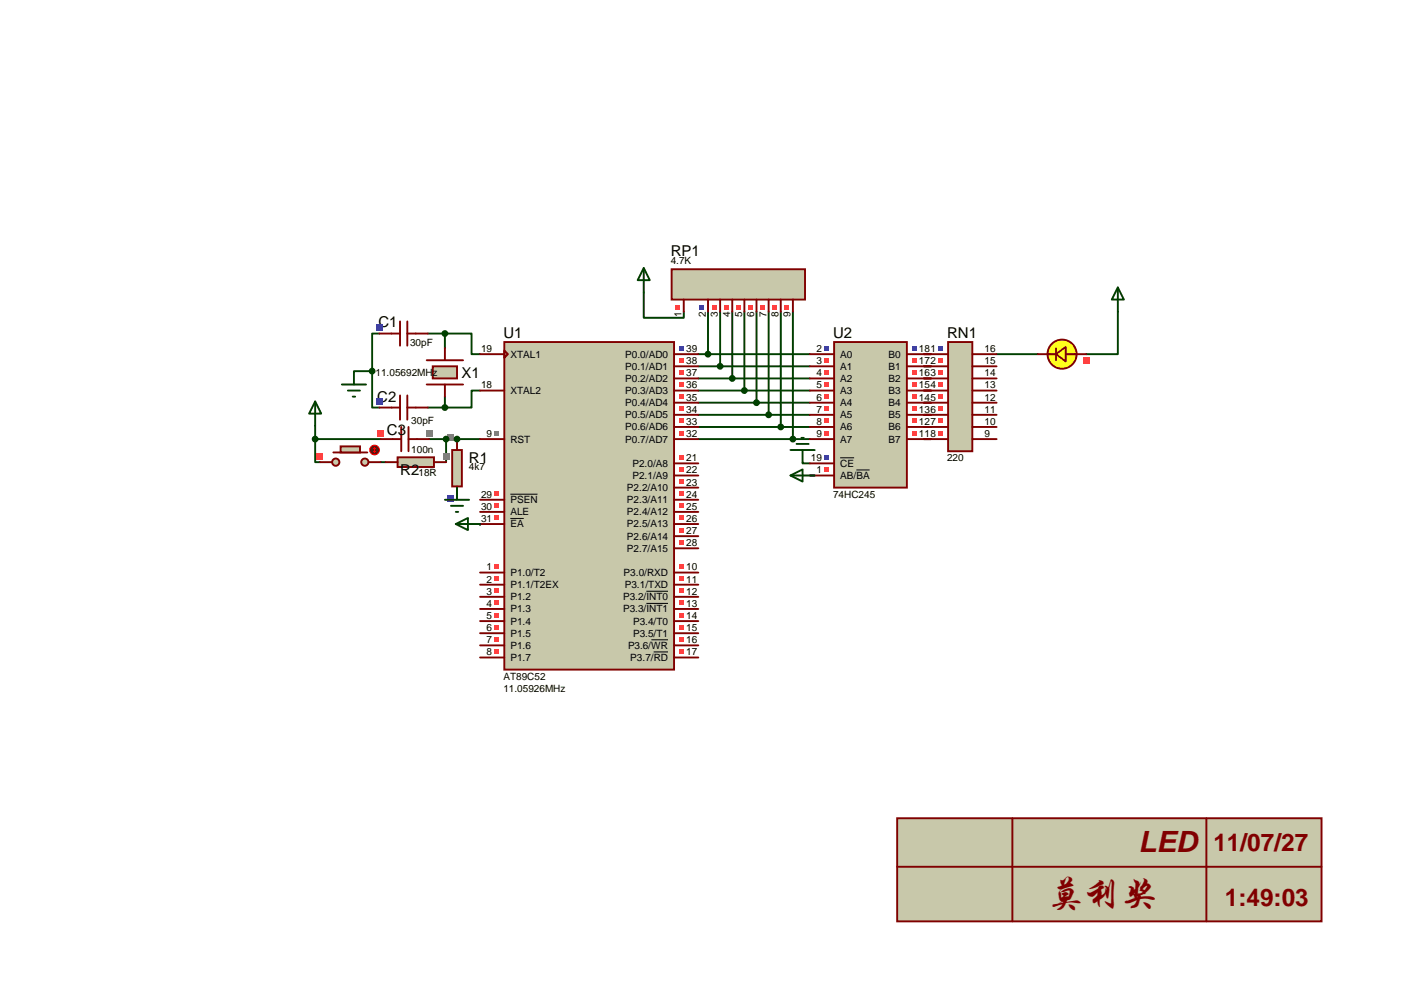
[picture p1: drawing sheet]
<svg xmlns="http://www.w3.org/2000/svg" width="297mm" height="210mm" viewBox="0 0 297 210" stroke-linecap="round" stroke-linejoin="round" font-family="sans-serif">
<g fill="none" stroke="#004000" stroke-width=".4">
<path d="M78 77.7v7.6h1.5M78 77.7h-3.9v.3M79.5 69.8h-1.5v7.9M89.6 69.8h3.6M93.2 69.8v3.1M93.2 69.8h5.6v4.3h1.8M193.5 74.1h1.5M193.5 76.7h1.5M193.5 79.2h1.5M79.7 96.8h1M89.6 85.3h3.6M93.2 83v2.3"/>
<path d="M100.6 81.8h-1.8v3.5h-5.6M168.1 96.8v.2h1.5M169.6 99.5h1.1M193.5 81.8h1.5M193.5 84.3h1.5M193.5 86.8h1.5M193.5 89.4h1.5M193.5 91.9h1.5M95.7 102.1v2.3"/>
</g>
<circle cx="100.6" cy="109.7" r=".2" fill="#004000"/>
<g fill="none" stroke="#004000" stroke-width=".4">
<path d="M134.8 61.2v5.3h8.4v-1.2M146.3 76.7h23.3M146.3 79.2h23.3M146.3 74.1h23.3M148.3 65.3v8.8M150.9 65.3v11.4M153.4 65.3v13.9M155.9 65.3v16.5M158.5 65.3v19M161 65.3v21.5M163.6 65.3v24.1M166.1 65.3v26.6"/>
<path d="M208.8 74.1h8.6M234.2 65.3v8.8h-6.6M66 89.1v2.8M66 91.9h13.7M66 91.9v4.9h1M89.9 91.9h10.7M93.4 91.9v4.9M95.7 91.7v.2M146.3 91.9h23.3M146.3 89.4h23.3M146.3 84.3h23.3M146.3 86.8h23.3"/>
<path d="M146.3 81.8h23.3"/>
</g>
<path d="M105.6 71.6h35.6v68.6h-35.6z" fill="#c8c8aa" stroke="#800000" stroke-width=".4"/>
<g fill="none" stroke="#800000" stroke-width=".4">
<path d="M100.6 74.1h5M105.6 73.4l.8 .7-.8 .8zM141.2 74.1h5.1M141.2 76.7h5.1M141.2 79.2h5.1M100.6 81.8h5M100.6 91.9h5M141.2 81.8h5.1M141.2 91.9h5.1M141.2 84.3h5.1M141.2 86.8h5.1M141.2 89.4h5.1"/>
<path d="M141.2 97h5.1M141.2 99.5h5.1M100.6 107.2h5M100.6 109.7h5M100.6 104.6h5M100.6 119.9h5M141.2 107.2h5.1M141.2 109.7h5.1M141.2 104.6h5.1M141.2 119.9h5.1M141.2 114.8h5.1M141.2 102.1h5.1"/>
<path d="M141.2 112.2h5.1M100.6 122.4h5M100.6 124.9h5M100.6 127.5h5M100.6 130h5M100.6 132.6h5M100.6 135.1h5M100.6 137.6h5M141.2 122.4h5.1M141.2 124.9h5.1M141.2 127.5h5.1M141.2 130h5.1"/>
<path d="M141.2 132.6h5.1M141.2 135.1h5.1M141.2 137.6h5.1"/>
</g>
<path d="M106.9 108.5h2.8M106.9 103.5h5.7M135.4 123.8h4.5M135.4 126.3h4.5M136.5 133.9h3.4M136.9 136.5h3" fill="none" stroke="#000" stroke-width=".21"/>
<g fill="#ff4040">
<path d="M103.5 105.4h1v1h-1z"/>
<path d="M103.5 107.9h1v1h-1z"/>
<path d="M103.5 102.8h1v1.1h-1z"/>
</g>
<path d="M103.5 90.1h1v1.1h-1z" fill="#808080"/>
<path d="M142.3 72.4h1.1v1h-1.1z" fill="#4040ff"/>
<g fill="#ff4040">
<path d="M142.3 74.9h1.1v1h-1.1z"/>
<path d="M142.3 77.4h1.1v1.1h-1.1z"/>
<path d="M142.3 80h1.1v1h-1.1z"/>
<path d="M142.3 82.5h1.1v1h-1.1z"/>
<path d="M142.3 85.1h1.1v1h-1.1z"/>
<path d="M142.3 87.6h1.1v1h-1.1z"/>
<path d="M142.3 90.1h1.1v1.1h-1.1z"/>
<path d="M103.5 118.1h1v1h-1z"/>
<path d="M103.5 120.6h1v1h-1z"/>
<path d="M103.5 123.2h1v1h-1z"/>
<path d="M103.5 125.7h1v1h-1z"/>
<path d="M103.5 128.2h1v1.1h-1z"/>
<path d="M103.5 130.8h1v1h-1z"/>
<path d="M103.5 133.3h1v1h-1z"/>
<path d="M103.5 135.9h1v1h-1z"/>
<path d="M142.3 118.1h1.1v1h-1.1z"/>
<path d="M142.3 120.6h1.1v1h-1.1z"/>
<path d="M142.3 123.2h1.1v1h-1.1z"/>
<path d="M142.3 125.7h1.1v1h-1.1z"/>
<path d="M142.3 128.2h1.1v1.1h-1.1z"/>
<path d="M142.3 135.9h1.1v1h-1.1z"/>
<path d="M142.3 133.3h1.1v1h-1.1z"/>
<path d="M142.3 130.8h1.1v1h-1.1z"/>
<path d="M142.3 113h1.1v1h-1.1z"/>
<path d="M142.3 95.2h1.1v1h-1.1z"/>
<path d="M142.3 97.8h1.1v1h-1.1z"/>
<path d="M142.3 100.3h1.1v1h-1.1z"/>
<path d="M142.3 102.8h1.1v1.1h-1.1z"/>
<path d="M142.3 105.4h1.1v1h-1.1z"/>
<path d="M142.3 107.9h1.1v1h-1.1z"/>
<path d="M142.3 110.5h1.1v1h-1.1z"/>
</g>
<path d="M89.4 75.4h7.6M89.4 80.5h7.6" fill="none" stroke="#800000" stroke-width=".4"/>
<path d="M90.7 76.7h5v2.5h-5z" fill="#c8c8aa" stroke="#800000" stroke-width=".4"/>
<path d="M79.5 69.8h4.3M83.8 67.3v5.1M85.3 67.3v5.1M85.3 69.8h4.3M93.2 72.9v2.5M93.2 80.5v2.5" fill="none" stroke="#800000" stroke-width=".4"/>
<path d="M78.8 67.9h1.3v1.3h-1.3z" fill="#4040ff"/>
<path d="M79.5 85.3h4.3M83.8 82.8v5.1M85.3 82.8v5.1M85.3 85.3h4.3" fill="none" stroke="#800000" stroke-width=".4"/>
<path d="M78.8 83.4h1.3v1.3h-1.3z" fill="#4040ff"/>
<g fill="#004000" stroke="#004000" stroke-width=".4">
<circle cx="93.2" cy="85.3" r=".51"/>
<circle cx="93.2" cy="69.8" r=".51"/>
</g>
<path d="M79.7 91.9h4.3M84 89.4v5.1M85.6 89.4v5.1M85.6 91.9h4.3" fill="none" stroke="#800000" stroke-width=".4"/>
<path d="M79.1 90h1.3v1.3h-1.3z" fill="#ff4040"/>
<path d="M89.3 90h1.2v1.3h-1.2z" fill="#808080"/>
<g fill="#c8c8aa" stroke="#800000" stroke-width=".4">
<circle cx="76.4" cy="96.7" r=".76"/>
<circle cx="70.3" cy="96.7" r=".76"/>
</g>
<path d="M69.8 94.7h7.1" fill="none" stroke="#800000" stroke-width=".4"/>
<path d="M71.3 93.5h4.1v1.2h-4.1z" fill="#c8c8aa" stroke="#800000" stroke-width=".4"/>
<path d="M67 96.8h2.6M77.2 96.8h2.5" fill="none" stroke="#800000" stroke-width=".4"/>
<circle cx="78.5" cy="94.2" r="1.02" fill="#400000" stroke="#f00" stroke-width=".21"/>
<path d="M78.2 94l.3-.3 .2 .3M78.2 94.5l.3 .2M78.5 93.7v1M78.7 94.5l-.2 .2" fill="none" stroke="#f00" stroke-width=".21"/>
<path d="M66.4 94.8h1.3v1.3h-1.3z" fill="#ff4040"/>
<path d="M94.7 94.2h2v7.6h-2z" fill="#c8c8aa" stroke="#800000" stroke-width=".4"/>
<path d="M95.7 91.7v2.5M95.7 101.8v2.6" fill="none" stroke="#800000" stroke-width=".4"/>
<path d="M93.8 91h1.3v1.3h-1.3z" fill="#808080"/>
<path d="M93.8 103.7h1.3v1.3h-1.3z" fill="#4040ff"/>
<path d="M83.3 95.7h7.6v2.1h-7.6z" fill="#c8c8aa" stroke="#800000" stroke-width=".4"/>
<path d="M80.7 96.8h2.6M90.9 96.8h2.5" fill="none" stroke="#800000" stroke-width=".4"/>
<path d="M92.8 94.8h1.3v1.3h-1.3z" fill="#808080"/>
<path d="M74.1 78v2.5M66 84.1l1.3 2.5h-2.6zM66 84.1v5M71.6 80.5h5.1M72.9 81.8h2.5M73.9 83h.5M93.2 104.6h5.1M94.5 105.9h2.5M95.5 107.2h.5M95.7 102.1v2.5" fill="none" stroke="#004000" stroke-width=".4"/>
<circle cx="78" cy="77.7" r=".51" fill="#004000" stroke="#004000" stroke-width=".4"/>
<path d="M174.7 71.6h15.3v30.5h-15.3z" fill="#c8c8aa" stroke="#800000" stroke-width=".4"/>
<g fill="none" stroke="#800000" stroke-width=".4">
<path d="M169.6 74.1h5.1M169.6 76.7h5.1M169.6 79.2h5.1M190 74.1h5M190 76.7h5M190 79.2h5M169.6 81.8h5.1M169.6 84.3h5.1M169.6 86.8h5.1M169.6 89.4h5.1M169.6 91.9h5.1M169.6 97h5.1"/>
<path d="M169.6 99.5h5.1M190 81.8h5M190 84.3h5M190 86.8h5M190 89.4h5M190 91.9h5"/>
</g>
<path d="M176 95.8h2.9M179.4 98.4h2.8" fill="none" stroke="#000" stroke-width=".21"/>
<g fill="#4040ff">
<path d="M172.6 72.4h1v1h-1z"/>
<path d="M191.1 72.4h1v1h-1z"/>
</g>
<g fill="#ff4040">
<path d="M172.6 74.9h1v1h-1z"/>
<path d="M191.1 74.9h1v1h-1z"/>
<path d="M172.6 77.4h1v1.1h-1z"/>
<path d="M191.1 77.4h1v1.1h-1z"/>
<path d="M172.6 80h1v1h-1z"/>
<path d="M191.1 80h1v1h-1z"/>
<path d="M172.6 82.5h1v1h-1z"/>
<path d="M191.1 82.5h1v1h-1z"/>
<path d="M172.6 85.1h1v1h-1z"/>
<path d="M191.1 85.1h1v1h-1z"/>
<path d="M172.6 87.6h1v1h-1z"/>
<path d="M191.1 87.6h1v1h-1z"/>
<path d="M172.6 90.1h1v1.1h-1z"/>
<path d="M191.1 90.1h1v1.1h-1z"/>
</g>
<path d="M172.6 95.2h1v1h-1z" fill="#4040ff"/>
<path d="M172.6 97.8h1v1h-1z" fill="#ff4040"/>
<path d="M165.6 99.5l2.5-1.2v2.5zM165.6 94.2h5.1M165.6 99.5h5.1M166.9 92.9h2.5M167.9 91.7h.5M168.1 94.2v2.6" fill="none" stroke="#004000" stroke-width=".4"/>
<path d="M198.6 71.6h5.1v22.9h-5.1z" fill="#c8c8aa" stroke="#800000" stroke-width=".4"/>
<g fill="none" stroke="#800000" stroke-width=".4">
<path d="M193.5 74.1h5.1M193.5 76.7h5.1M193.5 79.2h5.1M203.7 74.1h5.1M203.7 76.7h5.1M203.7 79.2h5.1M193.5 81.8h5.1M193.5 84.3h5.1M193.5 86.8h5.1M193.5 89.4h5.1M193.5 91.9h5.1M203.7 81.8h5.1"/>
<path d="M203.7 84.3h5.1M203.7 86.8h5.1M203.7 89.4h5.1M203.7 91.9h5.1"/>
</g>
<path d="M196.4 72.4h1.1v1h-1.1z" fill="#4040ff"/>
<g fill="#ff4040">
<path d="M196.4 74.9h1.1v1h-1.1z"/>
<path d="M196.4 77.4h1.1v1.1h-1.1z"/>
<path d="M196.4 80h1.1v1h-1.1z"/>
<path d="M196.4 82.5h1.1v1h-1.1z"/>
<path d="M196.4 85.1h1.1v1h-1.1z"/>
<path d="M196.4 87.6h1.1v1h-1.1z"/>
<path d="M196.4 90.1h1.1v1.1h-1.1z"/>
</g>
<path d="M95.5 109.7l2.5-1.3v2.6zM95.5 109.7h5.1" fill="none" stroke="#004000" stroke-width=".4"/>
<path d="M140.7 56.4h27.9v6.3h-27.9z" fill="#c8c8aa" stroke="#800000" stroke-width=".4"/>
<path d="M143.2 62.7v2.6M148.3 62.7v2.6M150.9 62.7v2.6M153.4 62.7v2.6M155.9 62.7v2.6M158.5 62.7v2.6M161 62.7v2.6M163.6 62.7v2.6M166.1 62.7v2.6" fill="none" stroke="#800000" stroke-width=".4"/>
<path d="M146.5 63.9h1v1h-1z" fill="#4040ff"/>
<g fill="#ff4040">
<path d="M149.1 63.9h1v1h-1z"/>
<path d="M151.6 63.9h1v1h-1z"/>
<path d="M154.2 63.9h1v1h-1z"/>
<path d="M156.7 63.9h1v1h-1z"/>
<path d="M159.2 63.9h1v1h-1z"/>
<path d="M161.8 63.9h1v1h-1z"/>
<path d="M164.3 63.9h1v1h-1z"/>
<path d="M141.5 63.9h1v1h-1z"/>
</g>
<path d="M134.8 56.1l1.3 2.6h-2.5zM134.8 56.1v5.1" fill="none" stroke="#004000" stroke-width=".4"/>
<g fill="#004000" stroke="#004000" stroke-width=".4">
<circle cx="95.7" cy="91.9" r=".51"/>
<circle cx="66" cy="91.9" r=".51"/>
<circle cx="93.4" cy="91.9" r=".51"/>
</g>
<circle cx="222.5" cy="74.1" r="3" fill="#ffff1c" stroke="#800000" stroke-width=".4"/>
<path d="M221.2 72.9v2.5" fill="none" stroke="#800000" stroke-width=".38"/>
<path d="M219.4 74.1h1.8M223.2 74.1h2.3" fill="none" stroke="#800000" stroke-width=".4"/>
<path d="M221.2 74.1l2-1.5v3.1z" fill="#ffff2f" stroke="#800000" stroke-width=".38"/>
<path d="M217.4 74.1h2.5M225 74.1h2.6" fill="none" stroke="#800000" stroke-width=".4"/>
<path d="M226.9 74.8h1.3v1.3h-1.3z" fill="#ff4040"/>
<path d="M234.2 60.2v5.1M234.2 60.2l1.2 2.5h-2.5z" fill="none" stroke="#004000" stroke-width=".4"/>
<path d="M187.9 171.3h88.9v21.6h-88.9z" fill="#c8c8aa" stroke="#800000" stroke-width=".4"/>
<path d="M212.1 171.3v21.6M252.7 171.3v21.6M187.9 181.5h88.9" fill="none" stroke="#800000" stroke-width=".4"/>
<g fill="#004000" stroke="#004000" stroke-width=".4">
<circle cx="148.3" cy="74.1" r=".51"/>
<circle cx="150.8" cy="76.7" r=".51"/>
<circle cx="153.4" cy="79.2" r=".51"/>
<circle cx="155.9" cy="81.8" r=".51"/>
<circle cx="158.5" cy="84.3" r=".51"/>
<circle cx="161" cy="86.8" r=".51"/>
<circle cx="163.5" cy="89.4" r=".51"/>
<circle cx="166.1" cy="91.9" r=".51"/>
</g>
<text font-size="7.8" fill="#800000" x="219.4" y="189.5">莫利奖</text>
<text font-size="6.1" fill="#800000" x="238.5" y="178.4">LED</text>
<g font-size="5.1" fill="#800000">
<text x="254.2" y="178.2">11/07/27</text>
<text x="256.6" y="189.7">1:49:03</text>
</g>
<g font-size="3.1">
<text x="140.5" y="53.7">RP1</text>
<text x="79.3" y="68.5">C1</text>
<text x="105.4" y="70.7">U1</text>
<text x="174.5" y="70.7">U2</text>
<text x="198.4" y="70.7">RN1</text>
<text x="96.7" y="79.1">X1</text>
<text x="79" y="84.2">C2</text>
<text x="81.1" y="91.1">C3</text>
<text x="83.9" y="99.4">R2</text>
<text x="98.2" y="96.9">R1</text>
</g>
<g font-size="2.1">
<text x="140.5" y="55.3">4.7K</text>
<text x="142.8" y="66.4" transform="rotate(-90 142.8 66.4)">1</text>
<text x="147.8" y="66.4" transform="rotate(-90 147.8 66.4)">2</text>
<text x="150.4" y="66.4" transform="rotate(-90 150.4 66.4)">3</text>
<text x="152.9" y="66.4" transform="rotate(-90 152.9 66.4)">4</text>
<text x="155.5" y="66.4" transform="rotate(-90 155.5 66.4)">5</text>
<text x="158" y="66.4" transform="rotate(-90 158 66.4)">6</text>
<text x="160.5" y="66.4" transform="rotate(-90 160.5 66.4)">7</text>
<text x="163.1" y="66.4" transform="rotate(-90 163.1 66.4)">8</text>
<text x="165.6" y="66.4" transform="rotate(-90 165.6 66.4)">9</text>
<text x="85.9" y="72.4">30pF</text>
<text x="100.8" y="73.7">19</text>
<text x="106.9" y="74.9">XTAL1</text>
<text x="131" y="74.9">P0.0/AD0</text>
<text x="131" y="77.4">P0.1/AD1</text>
<text x="143.7" y="73.7">39</text>
<text x="143.7" y="76.2">38</text>
<text x="171" y="73.7">2</text>
<text x="171" y="76.2">3</text>
<text x="176" y="74.9">A0</text>
<text x="176" y="77.4">A1</text>
<text x="186.1" y="74.9">B0</text>
<text x="186.1" y="77.4">B1</text>
<text x="192.5" y="73.7">181</text>
<text x="192.5" y="76.2">172</text>
<text x="206.2" y="73.7">16</text>
<text x="206.2" y="76.2">15</text>
<text x="78.7" y="78.6">11.05692MHz</text>
<text x="100.8" y="81.3">18</text>
<text x="106.9" y="82.5">XTAL2</text>
<text x="131" y="79.9">P0.2/AD2</text>
<text x="131" y="82.5">P0.3/AD3</text>
<text x="143.7" y="78.8">37</text>
<text x="143.7" y="81.3">36</text>
<text x="143.7" y="83.9">35</text>
<text x="171" y="78.8">4</text>
<text x="171" y="81.3">5</text>
<text x="171" y="83.9">6</text>
<text x="176" y="79.9">A2</text>
<text x="176" y="82.5">A3</text>
<text x="186.1" y="79.9">B2</text>
<text x="186.1" y="82.5">B3</text>
<text x="192.5" y="78.8">163</text>
<text x="192.5" y="81.3">154</text>
<text x="192.5" y="83.9">145</text>
<text x="206.2" y="78.8">14</text>
<text x="206.2" y="81.3">13</text>
<text x="206.2" y="83.9">12</text>
<text x="86.1" y="88.7">30pF</text>
<text x="131" y="85">P0.4/AD4</text>
<text x="131" y="87.6">P0.5/AD5</text>
<text x="143.7" y="86.4">34</text>
<text x="143.7" y="88.9">33</text>
<text x="171" y="86.4">7</text>
<text x="171" y="88.9">8</text>
<text x="176" y="85">A4</text>
<text x="176" y="87.6">A5</text>
<text x="186.1" y="85">B4</text>
<text x="186.1" y="87.6">B5</text>
<text x="192.5" y="86.4">136</text>
<text x="192.5" y="88.9">127</text>
<text x="206.2" y="86.4">11</text>
<text x="206.2" y="88.9">10</text>
<text x="86.1" y="94.8">100n</text>
<text x="101.9" y="91.5">9</text>
<text x="106.9" y="92.6">RST</text>
<text x="131" y="90.1">P0.6/AD6</text>
<text x="131" y="92.6">P0.7/AD7</text>
<text x="143.7" y="91.5">32</text>
<text x="171" y="91.5">9</text>
<text x="176" y="90.1">A6</text>
<text x="176" y="92.6">A7</text>
<text x="186.1" y="90.1">B6</text>
<text x="186.1" y="92.6">B7</text>
<text x="192.5" y="91.5">118</text>
<text x="206.2" y="91.5">9</text>
<text x="87.7" y="99.6">18R</text>
<text x="98.2" y="98.4">4k7</text>
<text x="132.5" y="97.7">P2.0/A8</text>
<text x="132.5" y="100.3">P2.1/A9</text>
<text x="143.7" y="96.6">21</text>
<text x="143.7" y="99.1">22</text>
<text x="143.7" y="101.6">23</text>
<text x="169.9" y="96.6">19</text>
<text x="171" y="99.1">1</text>
<text x="176" y="97.7">CE</text>
<text x="176" y="100.3">AB/BA</text>
<text x="198.4" y="96.6">220</text>
<text x="100.8" y="106.7">30</text>
<text x="100.8" y="104.2">29</text>
<text x="106.9" y="107.9">ALE</text>
<text x="106.9" y="105.3">PSEN</text>
<text x="131.3" y="102.8">P2.2/A10</text>
<text x="131.3" y="105.3">P2.3/A11</text>
<text x="131.3" y="107.9">P2.4/A12</text>
<text x="143.7" y="104.2">24</text>
<text x="143.7" y="106.7">25</text>
<text x="174.5" y="104.2">74HC245</text>
<text x="100.8" y="109.3">31</text>
<text x="106.9" y="110.4">EA</text>
<text x="131.3" y="110.4">P2.5/A13</text>
<text x="131.3" y="113">P2.6/A14</text>
<text x="143.7" y="109.3">26</text>
<text x="143.7" y="111.8">27</text>
<text x="101.9" y="119.4">1</text>
<text x="131.3" y="115.5">P2.7/A15</text>
<text x="143.7" y="119.4">10</text>
<text x="143.7" y="114.3">28</text>
<text x="101.9" y="122">2</text>
<text x="101.9" y="124.5">3</text>
<text x="106.9" y="120.6">P1.0/T2</text>
<text x="106.9" y="123.1">P1.1/T2EX</text>
<text x="106.9" y="125.7">P1.2</text>
<text x="130.5" y="125.7">P3.2/INT0</text>
<text x="130.6" y="120.6">P3.0/RXD</text>
<text x="130.9" y="123.1">P3.1/TXD</text>
<text x="143.7" y="122">11</text>
<text x="143.7" y="124.5">12</text>
<text x="101.9" y="127">4</text>
<text x="101.9" y="129.6">5</text>
<text x="106.9" y="128.2">P1.3</text>
<text x="106.9" y="130.7">P1.4</text>
<text x="130.5" y="128.2">P3.3/INT1</text>
<text x="132.6" y="130.7">P3.4/T0</text>
<text x="143.7" y="129.6">14</text>
<text x="143.7" y="127">13</text>
<text x="101.9" y="132.1">6</text>
<text x="101.9" y="134.7">7</text>
<text x="101.9" y="137.2">8</text>
<text x="106.9" y="133.3">P1.5</text>
<text x="106.9" y="135.8">P1.6</text>
<text x="131.6" y="135.8">P3.6/WR</text>
<text x="132.6" y="133.3">P3.5/T1</text>
<text x="143.7" y="132.1">15</text>
<text x="143.7" y="137.2">17</text>
<text x="143.7" y="134.7">16</text>
<text x="105.4" y="142.3">AT89C52</text>
<text x="106.9" y="138.4">P1.7</text>
<text x="132" y="138.4">P3.7/RD</text>
<text x="105.4" y="144.8">11.05926MHz</text>
</g>
</svg>
